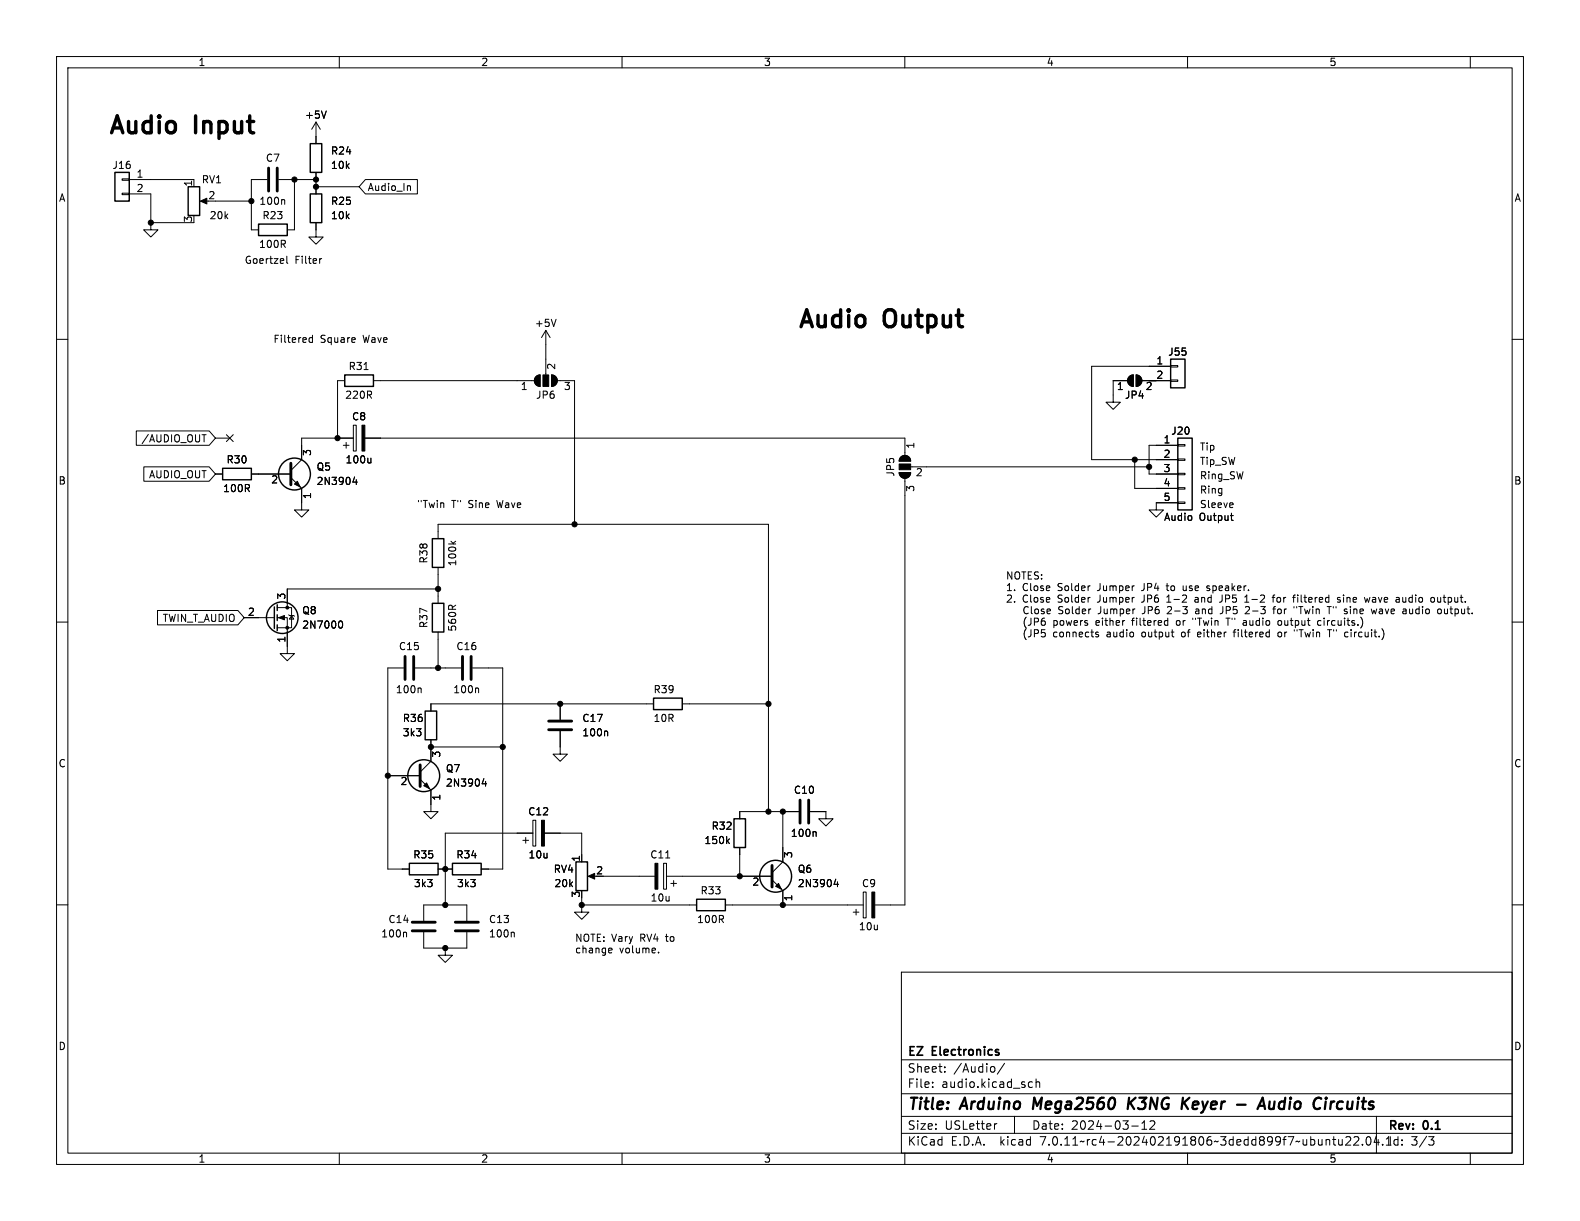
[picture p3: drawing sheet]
<svg xmlns="http://www.w3.org/2000/svg" width="279mm" height="216mm" viewBox="0 0 279 216" stroke-linecap="round" stroke-linejoin="round" font-family="sans-serif">
<g fill="none" stroke="#000" stroke-width=".18">
<path d="M10 10h259.4v195.9h-259.4zM12 12h255.4v191.9h-255.4zM57.7 19.6l-.4 1.3M60 10v2M110 10v2M160 10v2M210 10v2M260 10v2M21.6 34.2h1.3v.2h-1.3zM21.6 31.6h1.3v.3h-1.3zM22.9 31.8h11.4v1.2M22.9 34.3h3.8v5.1"/>
<path d="M26.7 39.4v1.2h1.2l-1.2 1.3-1.3-1.3h1.3M26.7 39.4h7.6M35.8 35.6h1M38.1 35.6h6.3M47.2 31.8h-2.8v8.8h1.3M49.3 31.8h6.6M50.2 35.3l.1 .2v.6M52.1 31.8v8.8h-1.3M55.9 39.4v2.5h1.2l-1.2 1.3-1.3-1.3h1.3M55.9 21.6l-.8 1.3M55.9 21.6v3.8M55.9 30.5v3.8"/>
<path d="M55.9 21.6l.7 1.3M55.9 33h7.6M64.6 31.7h9.2v2.6h-9.2l-1.1-1.3zM72.4 32.8l.2 .2v.7M10 60h2M50.7 45.3v1.1l.2 .2M55.3 59.3v1.2M55.3 59.8l-.4-.1-.3 .2M56.9 45.7l-.3 .1M96.5 58.4v7.9M96.5 58.4l-.7 1.3M96.5 58.4l.8 1.3"/>
<path d="M98.3 56.5l-.4 1.2M267.4 60h2M24.1 76.2h12.9l1.1 1.3-1.1 1.2h-12.9zM35.7 76.9h.8M38.1 77.5h2.5M40 76.9l1.2 1.2M41.2 76.9l-1.2 1.2M54.6 60.3l.3 .2h.4M60.7 78.7h1M61 67.3h-1.3v10.2M61.2 78.2v1M62.5 75.2h.5v4.6h-.5z"/>
<path d="M62.5 77.5h-9.2v3.8l-1.9 1.9M64.4 65.3h.7M64.5 77.5h95.5v3M66 67.3h28.5M94.8 66.6l.7-.3v2a1.02 1.02 0 0 1-.9-.6 1.02 1.02 0 0 1 .2-1.1zM97.5 66.3a1.02 1.02 0 0 1 1 1 1.02 1.02 0 0 1-1 1zM98.6 67.3h3v25.4M199.4 67.3h-2.6v3.8h1.3l-1.3 1.3-1.2-1.3h1.2M199.7 66.6l.7-.3v2a1.02 1.02 0 0 1-.9-.6 1.02 1.02 0 0 1 .2-1.1zM200.9 66.3a1.02 1.02 0 0 1 1 1 1.02 1.02 0 0 1-1 1zM201.9 67.3h5.1M207 67.2h1.3v.2h-1.3z"/>
<path d="M207 64.6h1.3v.3h-1.3zM207 64.8h-14v16.5h15.3M208.3 78.6h1.2v.3h-1.2zM208.3 78.7h-5.1v5.1h5.1M25.4 82.5h11.6l1.1 1.3-1.1 1.3h-11.6zM38.1 83.8h1.3M44.4 83.8h7M51.4 84.5l1.9 1.9v3.8h1.3l-1.3 1.2-1.2-1.2h1.2M62.7 84.3l-.3 .9h.8M63 84.8v.9M65.6 81v.9M65.6 81.7l-.2 .2"/>
<path d="M77.5 95.3v-2.6h58.4v50.8M79.7 95.7l.5 .5M80.6 95.7l-.5 .4M159 83.6h2a1.02 1.02 0 0 1-1 1 1.02 1.02 0 0 1-1-1zM159.3 80.8a1.02 1.02 0 0 1 1.1-.2 1.02 1.02 0 0 1 .6 .9h-2zM160 84.6v75.4h-5.3M161 82.6h42.2M200.7 81.3v5.1h7.6M208.3 88.8h1.2v.2h-1.2zM208.3 86.2h1.2v.3h-1.2zM208.3 83.7h1.2v.2h-1.2zM208.3 81.2h1.2v.2h-1.2z"/>
<path d="M208.3 88.9h-3.8v1.3h1.2l-1.2 1.2-1.3-1.2h1.3M217.6 91.2h.5M217.9 92h.2M218 89l.1 .2-.6 .1M10 110h2M27.9 107.9h14.2l1.1 1.3-1.1 1.3h-14.2zM43.2 109.2h5.3M49 109.2h1.8v6.4h1.3l-1.3 1.2-1.3-1.2h1.3M49 107.4h2.6v3.6h-2.6M51.1 108.7l.1 .1h.7l.2 .2M51.6 108.8l.3 .7h-.7zM60 109.9l.2-.1a.68 .68 0 0 1 .4 .6 .68 .68 0 0 1-.4 .7l-.2-.1"/>
<path d="M71.4 118.1h-2.8v35.6h3.8M73.4 118.1h8.1M77.5 100.3v6.4M77.5 111.8v6.3M77.5 104.1h-26.7v3.3M83.6 118.1h5.3v35.6h-3.8M194 109.7l-.2 .2v.5l.2 .2M194.4 110l-.6 .1M194.5 108.5h-.3M195.9 111.8h-.1M195.9 112.1l-.2 .2 .2 .3M200.1 109.7h.5"/>
<path d="M200.3 109.5v1.1M202.3 111.8h-.3l-.1 .2 .1 .5 .3 .1M202.4 108.3l-.4 .2M206.2 103.6h.5M206.3 106.5h.7M206.4 103.2v1.2M206.6 105.4l-.3 .2M206.6 107.3h-.1M206.9 107.3h.1M207.1 107.8l-.7 .7h.8M208.6 109.8l-.3-.1-.3 .3 .1 .5 .2 .1 .3-.1M209.2 103.6v.7l.4 .1"/>
<path d="M209.5 111.8h-.3l-.3 .2 .1 .5 .2 .1h.3M211.4 109.3v.2M211.5 107.7h.4l.1 .8M211.7 105.6l-.4 .1M211.8 106h-.3l-.2 .2v.2l.5 .1M211.9 111.8h.4l.1 .3-.6 .1M212 108h-.4l-.2 .2 .2 .3h.4M212.3 112.6h-.4M213.4 103.8l.5 .4M213.9 103.7l-.3-.1-.2 .2M213.9 104.3l-.1 .1h-.4M216.1 105.2v.9a.41 .41 0 0 1-.5 .4"/>
<path d="M216.2 107.3v.9l-.1 .3M217.1 109.3v1.3M218.1 111.8h.4M218.4 111.3l-.2 .2v1.1M219 111.3v.2M219 111.8v.8M220.1 106.5h.7M220.5 105.2v1.3M220.8 107.3l.2 .2-.1 .3-.7 .7h.8M225 105.6h.4M225.1 107.7h.5M225.4 105.2l-.3 .2v1.1"/>
<path d="M225.6 107.3l-.3 .1v1.1M226 105.6l-.2 .3v.3l.2 .3M226 111.9l.2-.1 .4 .1v.5l-.1 .2h-.3l-.2-.1zM226.2 109.7l.3 .1 .1 .2v.5l-.4 .1M226.5 107.8l-.3-.1-.3 .2 .1 .6h.3l.2-.1M227.2 109.7v.7l.2 .2M229.5 105.2v.1M229.5 105.6v.9M229.7 107.3h.7M230 107.3v1.2M230.1 111.3v1.3M233.2 109.7l.4 .1"/>
<path d="M233.6 110.5l-.4 .1M234.1 109.3v.1M234.1 109.7v.9M236.3 107.3v.2M237 105.7l-.3-.1-.2 .2 .1 .2 .4 .1v.3h-.5M237.6 105.2v.1M237.6 105.6v.9M239.4 107.7v.8M239.8 107.7l-.4 .1M242.2 105.6l-.2 .9M242.9 105.6l-.2 .1M242.9 106l-.2 .2 .2 .3"/>
<path d="M243.9 108.5h.6M243.9 107.7h.5l.1 .8M244.5 108l-.6 .1M248.1 106.3l.1 .2 .4-.1M250.4 107.8v.6M254.2 105.6l.1 .8 .3 .1 .2-.1M254.8 105.6v.9M256 107.7v.8M256 108.4l-.2 .1M256.4 107.7h.5M256.6 107.3v1l.3 .2M267.4 110h2"/>
<path d="M68.6 137.2h5.7M74.3 137.8l1.9 1.9v3.8h1.3l-1.3 1.3-1.3-1.3h1.3M74.3 121.7l.2 .1v.7M76.2 130.8v3.8l-1.9 1.9M76.2 132.1h12.7M84.5 121.7l.1 .1v.7M85.6 137.7l-.3 .9h.7M85.9 138.2v.8M99.1 129.3v4.1h1.2l-1.2 1.2-1.3-1.2h1.3M99.1 124.5v2.8M107.3 129.3l.2 .2v.6M115.6 124.5h-39.4v1.2"/>
<path d="M120.6 124.5h15.3M10 160h2M77.5 153.7h2.5M92.5 148.6h1M93 148.1v1M94.2 145h.5v4.6h-.5zM94.2 147.3h-15.5v12.7M96.3 147.3h6.6v5.1M102.9 158.8v1.2M104.4 154.9h1M106.7 154.9h9.1M117.3 152.7h.6v4.5h-.6z"/>
<path d="M117.7 151.7h.7M117.9 154.9h18.6M118.6 156.2h1M119.1 155.7v1M128.6 148.7l.4 .5M129 148.3l-.5 .5M130.8 149.9v5M136.5 155.6l1.9 1.9v2.5M138.4 143.5v8.9l-1.9 1.9M141.2 143.5h-10.4v1.3M143.3 143.5h2.7v1.3h1.3l-1.3 1.3-1.2-1.3h1.2M144.1 147.1l.2 .1v.7"/>
<path d="M147.8 155.5l-.3 .9h.8M148.1 155.9v.9M152.7 157.7h.5v4.6h-.5zM267.4 160h2M71.7 164.8l.2 .2v.7M74.9 162.8v-2.8h7.6v2.8M74.9 164.8v2.8h7.6v-2.8M78.7 167.6v1.3h1.3l-1.3 1.3-1.2-1.3h1.2M90.8 164.8l.1 .2v.7M102.9 160v1.3h1.2l-1.2 1.3-1.3-1.3h1.3M102.9 160h20.3M107.8 167.6l.4 .1v.3l-.6 .1"/>
<path d="M108.2 168.4l-.4 .1M116.5 168.4v.1M128.3 160h24.4M150.9 161.3h1M151.4 160.8v1M159.4 171.9h108v32h-108zM159.4 197.4h108M159.4 193.4h108M159.4 187.4h108M164.9 192.1v.2M164.9 191.4v.1M167.1 189.4v.2"/>
<path d="M167.1 188.7v.1M175.9 188.7v.7M176.3 198.7l-.3 .1M177.6 188l-1.2 1.9M179.4 197.4v3M182 192.2h.6M182 191.4h.6M183.2 191.4l.2-.1 .4 .1 .1 .9M183.2 190.8v1.5M200.1 199.1h1.2M201.9 199.7h.9M201.9 198.6l.5-.4v1.5"/>
<path d="M203.4 198.3l.5-.1 .2 .1 .1 .3-.9 1.1h.9M243.4 197.4v6.5M60 203.9v2M110 203.9v2M159.4 200.4h108M160 203.9v2M210 203.9v2M235.6 201.5h.6M235.9 202.4l.3 .1M236.7 201.5l.1 .9 .3 .1 .3-.2M237.4 201.5v1M238 201.1l.6-.1 .2 .1 .1 .3-1 1.1h1"/>
<path d="M239.4 201.1l.6-.1 .2 .1 .1 .3-.9 1.1h.9M240.9 202.3v.2M241.7 201.1l.2-.1a.81 .81 0 0 1 .6 .6 .81 .81 0 0 1-.3 .8l-.1 .1a.81 .81 0 0 1-.4-1.4zM243.4 200.9l-.4 1.1h.9M243.7 201.5v1M244.5 202.3v.2M252.6 201h1l-.5 .6 .4 .1 .1 .5-.3 .3h-.4M260 203.9v2"/>
</g>
<path d="M182.9 194.1l-.2 2M199.7 194.1l-.3 2M199.8 195l.8 1.1M200.8 194.1l-1.3 1.1M209.4 195l.7 1.1M210.3 194.1l-1.3 1.1M222.4 196.1l.9-2 .4 2M224.5 194.8v1.2a.57 .57 0 0 0 .7-.1M225.4 194.8l-.2 1.3M236 194.8l-.4 .1M236.5 195.2v.7" fill="none" stroke="#000" stroke-width=".4"/>
<g fill="#000" stroke="#000" stroke-width=".18">
<path d="M35.4 35.6l1.2-.5v1zM64 75.2h.5v4.6h-.5zM94.8 66.6l.7-.3v2a1.02 1.02 0 0 1-.9-.6 1.02 1.02 0 0 1 .2-1.1zM96 66.3h1v2h-1zM97.5 66.3a1.02 1.02 0 0 1 1 1 1.02 1.02 0 0 1-1 1zM199.7 66.6l.7-.3v2a1.02 1.02 0 0 1-.9-.6 1.02 1.02 0 0 1 .2-1.1zM200.9 66.3a1.02 1.02 0 0 1 1 1 1.02 1.02 0 0 1-1 1zM52.1 85.6l.5-.5 .5 1zM159.3 80.8a1.02 1.02 0 0 1 1.1-.2 1.02 1.02 0 0 1 .6 .9h-2zM159 82h2v1.1h-2zM159 83.6h2a1.02 1.02 0 0 1-1 1 1.02 1.02 0 0 1-1-1zM49.3 109.2l1-.4v.8z"/>
<path d="M74.9 138.9l.5-.5 .5 1zM95.8 145h.5v4.6h-.5zM104 154.9l1.2-.5v1zM115.8 152.7h.5v4.5h-.5zM137.2 156.7l.5-.5 .5 1zM154.2 157.7h.5v4.6h-.5z"/>
<circle cx="26.7" cy="39.4" r=".46"/>
<circle cx="44.4" cy="35.6" r=".46"/>
<circle cx="52.1" cy="31.8" r=".46"/>
<circle cx="55.9" cy="31.8" r=".46"/>
<circle cx="55.9" cy="33" r=".46"/>
<circle cx="59.7" cy="77.5" r=".46"/>
<circle cx="101.6" cy="92.7" r=".46"/>
<circle cx="200.7" cy="81.3" r=".46"/>
<circle cx="203.2" cy="82.6" r=".46"/>
<circle cx="50.8" cy="111" r=".25"/>
<circle cx="50.8" cy="107.4" r=".25"/>
<circle cx="77.5" cy="118.1" r=".46"/>
<circle cx="77.5" cy="104.1" r=".46"/>
<circle cx="68.6" cy="137.2" r=".46"/>
<circle cx="76.2" cy="132.1" r=".46"/>
<circle cx="88.9" cy="132.1" r=".46"/>
<circle cx="99.1" cy="124.5" r=".46"/>
<circle cx="135.9" cy="124.5" r=".46"/>
<circle cx="78.7" cy="153.7" r=".46"/>
<circle cx="130.8" cy="154.9" r=".46"/>
<circle cx="135.9" cy="143.5" r=".46"/>
<circle cx="138.4" cy="143.5" r=".46"/>
<circle cx="78.7" cy="160" r=".46"/>
<circle cx="78.7" cy="167.6" r=".46"/>
<circle cx="102.9" cy="160" r=".46"/>
<circle cx="138.4" cy="160" r=".46"/>
</g>
<g fill="none" stroke="#000" stroke-width=".25">
<path d="M20.3 30.5h2.6v5.1h-2.6zM33.3 33h2v5.1h-2zM45.7 39.6h5.1v2.1h-5.1zM54.9 25.4h2v5.1h-2zM54.9 34.3h2v5.1h-2zM61 66.3h5v2h-5zM207 63.5h2.5v5.1h-2.5zM208.3 77.5h2.5v12.7h-2.5zM39.4 82.8h5v2h-5zM76.5 95.3h2v5h-2zM48.5 107.3v3.8M49 106.9v1.1"/>
<path d="M49 108.7v1M49 110.5v1M76.5 106.7h2v5.1h-2zM75.2 125.7h2v5.1h-2zM115.6 123.4h5v2.1h-5zM72.4 152.7h5.1v2h-5.1zM80 152.7h5.1v2h-5.1zM101.9 152.4h2v5.1h-2zM123.2 159h5.1v2h-5.1zM129.8 144.8h2v5.1h-2z"/>
<circle cx="52.1" cy="83.8" r="2.82"/>
<circle cx="49.9" cy="109.2" r="2.79"/>
<circle cx="74.9" cy="137.2" r="2.82"/>
<circle cx="137.2" cy="154.9" r="2.82"/>
</g>
<g fill="none" stroke="#000" stroke-width=".51">
<path d="M47.5 29.7v4.1M49 29.7v4.1M51.4 81.9v3.8M71.6 116.1v4M73.2 116.1v4M81.8 116.1v4M83.3 116.1v4M74.3 135.3v3.8M97 129h4.1M97 127.5h4.1M136.5 153v3.8M141.5 141.5v4"/>
<path d="M143 141.5v4M72.9 164.6h4.1M72.9 163.1h4.1M80.5 164.6h4.1M80.5 163.1h4.1"/>
</g>
<g font-size="4.2">
<text x="19" y="23.9">Audio</text>
<text x="34.7" y="23.9">Input</text>
<text x="141" y="58.2">Audio</text>
<text x="156.6" y="58.2">Output</text>
</g>
<g font-size="2.8">
<text x="160.4" y="196.8">Title:</text>
<text x="170.1" y="196.8">Arduino</text>
<text x="183.5" y="196.8">Mega2560</text>
<text x="201.1" y="196.8">K3NG</text>
<text x="211.4" y="196.8">Keyer</text>
<text x="221.9" y="196.8">-</text>
<text x="226.7" y="196.8">Audio</text>
<text x="237.1" y="196.8">Circuits</text>
</g>
<g font-size="2.1">
<text x="160.4" y="189.9">Sheet:</text>
<text x="160.4" y="187.1">EZ</text>
<text x="164.9" y="187.1">Electronics</text>
<text x="168.6" y="189.9">/Audio/</text>
<text x="160.4" y="192.6">File:</text>
<text x="166.5" y="192.6">audio.kicad_sch</text>
<text x="160.4" y="202.8">KiCad</text>
<text x="160.4" y="200">Size:</text>
<text x="167.1" y="200">USLetter</text>
<text x="168.1" y="202.8">E.D.A.</text>
<text x="177" y="202.8">kicad</text>
<text x="182.4" y="200">Date:</text>
<text x="184.2" y="202.8">7.0.11~rc4-202402191806~3dedd899f7~ubuntu22.04.1</text>
<text x="189.4" y="200">2024-03-12</text>
<text x="245.4" y="200.2">Rev:</text>
<text x="245.4" y="202.8">Id:</text>
<text x="249.5" y="202.8">3/3</text>
<text x="251.8" y="200.2">0.1</text>
</g>
<g font-size="1.8">
<text x="35" y="11.9">1</text>
<text x="85" y="11.9">2</text>
<text x="135" y="11.9">3</text>
<text x="185" y="11.9">4</text>
<text x="235" y="11.9">5</text>
<text x="53.8" y="21.2">+5V</text>
<text x="46.9" y="28.8">C7</text>
<text x="58.4" y="27.5">R24</text>
<text x="10.3" y="35.9">A</text>
<text x="19.8" y="30.1">J16</text>
<text x="24.1" y="31.5">1</text>
<text x="24.1" y="34">2</text>
<text x="34" y="33.1" transform="rotate(-90 34 33.1)">1</text>
<text x="35.6" y="32.6">RV1</text>
<text x="36.8" y="35.3">2</text>
<text x="58.4" y="30.1">10k</text>
<text x="64.9" y="34">Audio_In</text>
<text x="267.7" y="35.9">A</text>
<text x="34" y="39.4" transform="rotate(-90 34 39.4)">3</text>
<text x="37" y="39">20k</text>
<text x="45.8" y="36.4">100n</text>
<text x="46.3" y="39">R23</text>
<text x="58.4" y="39">10k</text>
<text x="58.4" y="36.4">R25</text>
<text x="43.2" y="46.7">Goertzel</text>
<text x="45.7" y="44">100R</text>
<text x="52.2" y="46.7">Filter</text>
<text x="94.5" y="58">+5V</text>
<text x="48.3" y="60.7">Filtered</text>
<text x="56.6" y="60.7">Square</text>
<text x="61.6" y="65.6">R31</text>
<text x="64.3" y="60.7">Wave</text>
<text x="98.5" y="65.5" transform="rotate(-90 98.5 65.5)">2</text>
<text x="204.4" y="64.5">1</text>
<text x="206.5" y="63.1">J55</text>
<text x="60.9" y="70.7">220R</text>
<text x="92" y="69.3">1</text>
<text x="94.7" y="70.7">JP6</text>
<text x="99.6" y="69.3">3</text>
<text x="197.4" y="69.3">1</text>
<text x="198.8" y="70.7">JP4</text>
<text x="202.5" y="69.3">2</text>
<text x="204.4" y="67.1">2</text>
<text x="62.2" y="74.5">C8</text>
<text x="207" y="77.1">J20</text>
<text x="24.9" y="78.4">/AUDIO_OUT</text>
<text x="40" y="82.1">R30</text>
<text x="55.3" y="80.7" transform="rotate(-90 55.3 80.7)">3</text>
<text x="55.9" y="83.4">Q5</text>
<text x="61" y="82.1">100u</text>
<text x="162" y="79.4" transform="rotate(-90 162 79.4)">1</text>
<text x="205.7" y="78.5">1</text>
<text x="205.7" y="81">2</text>
<text x="205.7" y="83.6">3</text>
<text x="212.1" y="82.3">Tip_SW</text>
<text x="212.1" y="79.8">Tip</text>
<text x="10.3" y="85.9">B</text>
<text x="26.2" y="84.8">AUDIO_OUT</text>
<text x="39.4" y="87.2">100R</text>
<text x="47.9" y="85.8">2</text>
<text x="55.3" y="88.3" transform="rotate(-90 55.3 88.3)">1</text>
<text x="55.9" y="86">2N3904</text>
<text x="73.7" y="89.9">&quot;Twin</text>
<text x="79.9" y="89.9">T&quot;</text>
<text x="83" y="89.9">Sine</text>
<text x="88.2" y="89.9">Wave</text>
<text x="158.3" y="84.4" transform="rotate(-90 158.3 84.4)">JP5</text>
<text x="161.9" y="84.5">2</text>
<text x="162" y="87.1" transform="rotate(-90 162 87.1)">3</text>
<text x="205.7" y="86.1">4</text>
<text x="205.7" y="88.6">5</text>
<text x="212.1" y="89.9">Sleeve</text>
<text x="212.1" y="87.4">Ring</text>
<text x="212.1" y="84.8">Ring_SW</text>
<text x="267.7" y="85.9">B</text>
<text x="205.7" y="92.3">Audio</text>
<text x="212.1" y="92.3">Output</text>
<text x="75.8" y="99.7" transform="rotate(-90 75.8 99.7)">R38</text>
<text x="80.9" y="100.2" transform="rotate(-90 80.9 100.2)">100k</text>
<text x="50.5" y="106.1" transform="rotate(-90 50.5 106.1)">3</text>
<text x="177.8" y="102.6">NOTES:</text>
<text x="177.8" y="104.6">1.</text>
<text x="177.8" y="106.6">2.</text>
<text x="180.8" y="104.6">Close</text>
<text x="180.8" y="106.6">Close</text>
<text x="187.2" y="104.6">Solder</text>
<text x="187.2" y="106.6">Solder</text>
<text x="194.4" y="104.6">Jumper</text>
<text x="194.4" y="106.6">Jumper</text>
<text x="202.4" y="104.6">JP4</text>
<text x="202.4" y="106.6">JP6</text>
<text x="207" y="104.6">to</text>
<text x="207" y="106.6">1-2</text>
<text x="210" y="104.6">use</text>
<text x="212.2" y="106.6">and</text>
<text x="214.5" y="104.6">speaker.</text>
<text x="216.8" y="106.6">JP5</text>
<text x="221.4" y="106.6">1-2</text>
<text x="226.6" y="106.6">for</text>
<text x="230.4" y="106.6">filtered</text>
<text x="238.4" y="106.6">sine</text>
<text x="243.4" y="106.6">wave</text>
<text x="249.1" y="106.6">audio</text>
<text x="255.5" y="106.6">output.</text>
<text x="28.7" y="110.2">TWIN_T_AUDIO</text>
<text x="43.7" y="109">2</text>
<text x="50.5" y="113.7" transform="rotate(-90 50.5 113.7)">1</text>
<text x="53.3" y="108.8">Q8</text>
<text x="53.3" y="111.4">2N7000</text>
<text x="75.8" y="111.2" transform="rotate(-90 75.8 111.2)">R37</text>
<text x="80.9" y="111.8" transform="rotate(-90 80.9 111.8)">560R</text>
<text x="181.3" y="108.7">Close</text>
<text x="181.3" y="110.7">(JP6</text>
<text x="181.3" y="112.8">(JP5</text>
<text x="186.8" y="110.7">powers</text>
<text x="186.8" y="112.8">connects</text>
<text x="187.7" y="108.7">Solder</text>
<text x="194.5" y="110.7">either</text>
<text x="194.9" y="108.7">Jumper</text>
<text x="196.4" y="112.8">audio</text>
<text x="201.1" y="110.7">filtered</text>
<text x="202.8" y="112.8">output</text>
<text x="202.9" y="108.7">JP6</text>
<text x="207.5" y="108.7">2-3</text>
<text x="209.1" y="110.7">or</text>
<text x="210" y="112.8">of</text>
<text x="212.2" y="110.7">&quot;Twin</text>
<text x="212.7" y="108.7">and</text>
<text x="213" y="112.8">either</text>
<text x="217.3" y="108.7">JP5</text>
<text x="218.4" y="110.7">T&quot;</text>
<text x="219.7" y="112.8">filtered</text>
<text x="221.5" y="110.7">audio</text>
<text x="221.9" y="108.7">2-3</text>
<text x="227.1" y="108.7">for</text>
<text x="227.7" y="112.8">or</text>
<text x="227.9" y="110.7">output</text>
<text x="230.8" y="112.8">&quot;Twin</text>
<text x="230.9" y="108.7">&quot;Twin</text>
<text x="235.1" y="110.7">circuits.)</text>
<text x="237" y="112.8">T&quot;</text>
<text x="237.1" y="108.7">T&quot;</text>
<text x="240.1" y="112.8">circuit.)</text>
<text x="240.2" y="108.7">sine</text>
<text x="245.3" y="108.7">wave</text>
<text x="251" y="108.7">audio</text>
<text x="257.3" y="108.7">output.</text>
<text x="70.4" y="115.2">C15</text>
<text x="80.6" y="115.2">C16</text>
<text x="69.9" y="122.8">100n</text>
<text x="80.1" y="122.8">100n</text>
<text x="115.5" y="122.8">R39</text>
<text x="71.1" y="130.4">3k3</text>
<text x="71.1" y="127.9">R36</text>
<text x="102.9" y="130.4">100n</text>
<text x="102.9" y="127.9">C17</text>
<text x="115.5" y="127.9">10R</text>
<text x="10.3" y="135.9">C</text>
<text x="78.2" y="134.1" transform="rotate(-90 78.2 134.1)">3</text>
<text x="78.7" y="136.8">Q7</text>
<text x="267.7" y="135.9">C</text>
<text x="70.7" y="139.1">2</text>
<text x="78.2" y="141.7" transform="rotate(-90 78.2 141.7)">1</text>
<text x="78.7" y="139.3">2N3904</text>
<text x="140.3" y="140.6">C10</text>
<text x="93.3" y="144.4">C12</text>
<text x="124.5" y="149.5">150k</text>
<text x="125.7" y="146.9">R32</text>
<text x="139.7" y="148.2">100n</text>
<text x="73" y="152">R35</text>
<text x="80.6" y="152">R34</text>
<text x="93.4" y="152">10u</text>
<text x="97.8" y="154.5">RV4</text>
<text x="102.6" y="152.5" transform="rotate(-90 102.6 152.5)">1</text>
<text x="105.3" y="154.7">2</text>
<text x="114.9" y="152">C11</text>
<text x="140.4" y="151.8" transform="rotate(-90 140.4 151.8)">3</text>
<text x="141" y="154.5">Q6</text>
<text x="73.1" y="157.1">3k3</text>
<text x="80.7" y="157.1">3k3</text>
<text x="97.9" y="157.1">20k</text>
<text x="102.6" y="158.8" transform="rotate(-90 102.6 158.8)">3</text>
<text x="115" y="159.6">10u</text>
<text x="123.8" y="158.3">R33</text>
<text x="133" y="156.9">2</text>
<text x="140.4" y="159.5" transform="rotate(-90 140.4 159.5)">1</text>
<text x="141" y="157.1">2N3904</text>
<text x="152.3" y="157.1">C9</text>
<text x="67.3" y="166">100n</text>
<text x="68.6" y="163.4">C14</text>
<text x="86.4" y="166">100n</text>
<text x="86.4" y="163.4">C13</text>
<text x="101.6" y="166.6">NOTE: Vary</text>
<text x="113.3" y="166.6">RV4</text>
<text x="118.1" y="166.6">to</text>
<text x="123.2" y="163.4">100R</text>
<text x="151.8" y="164.7">10u</text>
<text x="101.6" y="168.7">change</text>
<text x="109.5" y="168.7">volume.</text>
<text x="10.3" y="185.9">D</text>
<text x="267.7" y="185.9">D</text>
<text x="35" y="205.8">1</text>
<text x="85" y="205.8">2</text>
<text x="135" y="205.8">3</text>
<text x="185" y="205.8">4</text>
<text x="235" y="205.8">5</text>
</g>
</svg>
